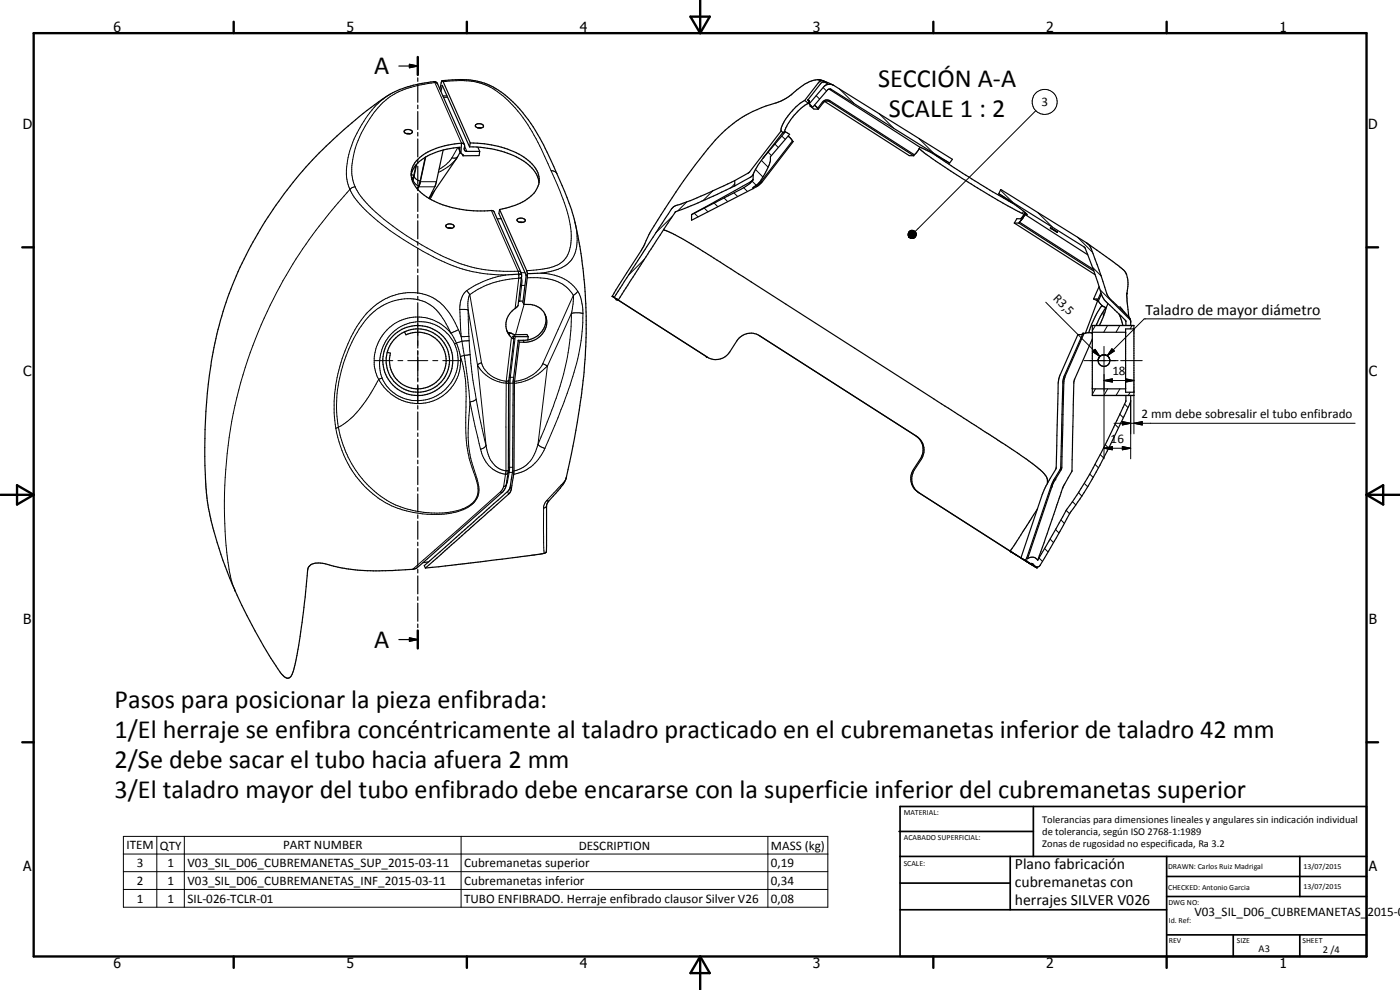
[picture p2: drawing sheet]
<svg xmlns="http://www.w3.org/2000/svg" width="420mm" height="297mm" viewBox="0 0 420 297" stroke-linecap="round" stroke-linejoin="round" font-family="sans-serif">
<g fill="none" stroke="#000" stroke-width=".35">
<path d="M119.7 19.8h5.7M122.9 19.3l2.5 .5-2.5 .5zM125.4 17.1v5.4M121.4 39.2a1.57 1.57 0 0 1 2.4 .5 1.54 1.54 0 0 1-2.5-.3zM125.4 23.4v1M125.4 25.3v5.4M125.4 31.5v1.1M125.4 33.5v5.4M125.4 39.8v1M132.3 27.4l.4-1.8 8.2 18.5M132.7 24.2l-.7 2.5M132.7 24.2l.3 .3 8.1 18.4"/>
<path d="M132.7 24.2a27.8 27.8 0 0 1 12.2 .6 26.5 26.5 0 0 1 12.8 10 71.9 71.9 0 0 1 9.4 17.3 88 88 0 0 1 8.3 33 148.9 148.9 0 0 1-.4 29.1l-.8 6.3a202.5 202.5 0 0 1-4.7 24 31.1 31.1 0 0 1-5.1 6.2l-.4 .9v13.8a2.06 2.06 0 0 1-2 .9l-34.3 4.1M132.9 28.8h1.2M142.8 37.4l.5-.3h.8a.71 .71 0 0 1 .8 .3 .71 .71 0 0 1 0 .8 1.59 1.59 0 0 1-2.2-.5zM143.3 38.4h1.1M234.4 39.3l-9.4 12.3-4.5 2.6M234.4 39.3l.5 .5M235 39.7h.1M235 39.7l-6 7.8M235.7 39.5l1.3 .8-5.8 6.7a10.9 10.9 0 0 1-2.4 6.4l-.7 1.1-2.1 1.8M235.7 39.5l-5.7 6.7a20.9 20.9 0 0 0-4 6.2v1.5M235.7 39.5l-.7 .2M241.5 30.1l1.1 .9"/>
<path d="M241.5 30.1a16.5 16.5 0 0 0-7.1 8.8v.4M242.5 30l.4 .6-.3 .4M242.5 30h.1M242.5 30l.4 .3M242.5 30l.4 .2M242.6 31a16.6 16.6 0 0 0-7.2 8.6M242.9 31.2l4.8-5.5a2.38 2.38 0 0 1 2.6 0l35.5 22.1-.8 1.1M242.9 31.2l.9 1.1 4.6-5.3 .9-.3 35.7 22.2M242.9 30.3v.9M243.1 31.8l1.2 .9 1.3 .1M243.1 31.8h.3M243.2 31.6l-.1 .2"/>
<path d="M244.4 31.6l.7 .5M244.4 31.5l.7 .6M245.1 32.1l.3 .5M245.4 32.6l1.4-2a1.66 1.66 0 0 1 2.3-.4l25.3 16.2M245.4 32.6l.2 .2M245.4 23.9l1.1 .3M245.6 32.8l1.8-2.3 .8-.2 .5 .1 25.5 16.3M246.5 24.2l1.2 .3M246.5 24.2l-.7 .4-4.3 5.5M247.3 24.5l1.1 .6M247.3 24.3a4.8 4.8 0 0 0-4.2 .1l-2.6 1.6a25.8 25.8 0 0 1-6.5 4.5 38 38 0 0 0-21.5 14.1 196.6 196.6 0 0 0-18.2 26.7l-1.9 3.9-7.6 11.8-1 1.9M247.5 30.5h.1"/>
<path d="M247.6 30.5l25.3 16.2h1.3M247.7 24.5a1.49 1.49 0 0 0-1.5 .7l-3.7 4.8M247.7 24.5l2.4 1M248.9 26.8l27.2 17.4M122 40.1h1M124.9 49.5l-.7 3.3-.6 1.1M125.4 41.7v5.4M125.4 47.9v1.1M125.4 49.9v5.4M125.4 56.1v1.1M125.4 58.1v5.4M127.6 47.2l-1.6 7.5-.8 1.9"/>
<path d="M127.8 47.1l-1.8 8.1-.7 1.6M128.7 59.5a35.2 35.2 0 0 0 19.2 3.7l.4 .4 8.2 18.9M133 45l-2.2 10.4-2.1 4.1M137.5 44.2l.6 1.4M138.1 45.5v.1M138.1 45.5l-.1-1.3a20.1 20.1 0 0 0-13.1 5.2l-1 1.5-.5 1.6M138.1 45.6l-1 1.9-8.3 12.1M138.1 45.6l.2 .4M138.3 46l.7 .4v.3M138.5 43l.6 .1 .3 .3M138.5 43l-.2 3M138.5 43a22.3 22.3 0 0 0-12.6 4.3 6.4 6.4 0 0 0 .2 10.3l2.6 1.9"/>
<path d="M138.8 46.4l.2 .3M139.4 43.4l-.1 1.6 .6 .4h4.1M139.4 43.4l-8.1-18.4-.6-.4a31 31 0 0 0-17.1 6 125 125 0 0 0-46.6 62.8 145.8 145.8 0 0 0-5.3 50.9l.1 1.5a81.1 81.1 0 0 0 5.1 22.3 158.2 158.2 0 0 0 17.2 33.6 2.85 2.85 0 0 0 2.5 1.8 2.51 2.51 0 0 0 1.5-2.3 224.3 224.3 0 0 0 4.3-30.5 2.74 2.74 0 0 1 3.3-1.8l1 .1a60.6 60.6 0 0 0 23 2.1l4.2-.3 1.2-.4 25.8-22.8 .7-1.1 1-5.1v-26.4l1.7-13.4M140.9 44.1a28.7 28.7 0 0 1 17.6 5.3 7.9 7.9 0 0 1 3.2 5.5M141.1 42.9l-.2 1.2M141.1 42.9a27.3 27.3 0 0 1 18 5.7 6.5 6.5 0 0 1-.9 11.1 20.7 20.7 0 0 1-8.3 3.2M143.4 44.2l.6 1.2M144 45.4l-.2 1.3h-4.8M220.5 55.8a191.9 191.9 0 0 1-17.9 7.8l-17.1 26.4M220.5 54.2v1.6M220.5 54.2a127.6 127.6 0 0 1-18.2 7.7l-.8 .8-1.8 2.8-15.4 23.8M226 56.3v.3"/>
<path d="M226 53.9a7.6 7.6 0 0 1-3.7 2.9l-14.8 7.6M226 56.6l-18.5 9.5v-1.7M226 53.9l-1.1 .8-17.4 9.7M226 52.4l-.8 .8-4.7 2.6M236.5 40.8l1.3 1.5M237.8 42.3l-9.3 12-1.2 1.2-1.3 .8M237.8 42.3l.3 .2-9.3 12-1.3 1.3-1.5 .8M274.4 46.4l-.2 .3M275.9 44.6l5.5 4.1 11 7.1 7.1 4.3 7.3 4M276.1 44.2l2.7 1.3 6.2 3.4M276.1 44.2l-1.7 2.2M280.4 46.3l13.9 9.1 9.8 5.7"/>
<path d="M299.8 58.1l25.6 16a132 132 0 0 1 5.4 14.8 19.3 19.3 0 0 0 4.4 4.7l2.7 2.7v1.4M299.8 58.1l.5-1.2 25.9 16M299.8 58.1l2.2 1.5a32.2 32.2 0 0 1 6.2 4.8M125.4 64.3v1.1M125.4 66.3v5.4M125.4 72.5v1.1M125.4 74.5v5.3M133.8 67.6a1.71 1.71 0 0 1 2.5 .3 1.57 1.57 0 0 1-2.5 0zM134.4 68.4l1.1 .1M149.9 62.9l-.2 1.2 8.1 18.3M149.9 62.9l8.2 18.3 .2 .9M150.4 65.6l-1.2 .1"/>
<path d="M155.3 65.7a1.55 1.55 0 0 1 2.3 .6 1.46 1.46 0 0 1-2.4-.4zM155.8 66.7h1.1M199.1 69l2.6 1 2.8 1.5 8.9 5.4 88.4 56.6a89.4 89.4 0 0 1 11.2 8.2l1.1 1.6 .3 .5-.1 1.3M304.4 66.9h1.4M304.4 66.9l24.3 15.5M305.8 66.9l22.4 14.4M305.9 66.6l22.2 14.2M305.9 66.6l-.1 .3M306.8 64.1l.5 .2M307.2 63.4l-.4 .7M307.7 64.4l18.8 12.1M307.7 64.4l-1.8 2.2"/>
<path d="M307.7 64.4l.5 .1M307.7 63.8l-1.3 1.8h-1.2l-.8 1.3M307.8 63.9l-1.4 2.3M308.2 64.4v.1M315.3 68.4l2 1.2M315.4 68.5l2 1.2M317.3 69.7h.1M317.4 69.7h.1M326.1 72.9l6.7 4.7a19.9 19.9 0 0 1 5.1 4.3 10.1 10.1 0 0 1 .3 6.3l.6 7M326.2 72.9l.6 .6 .6 1 4.7 13.4a7.1 7.1 0 0 0 2.8 3.5l2 1.9a6.2 6.2 0 0 1 2.3 2.6M121.4 99.6l.4 .9a8.5 8.5 0 0 1 11.9 6 8.5 8.5 0 0 1-8.6 10.2 8.5 8.5 0 0 1-7.9-10.7l-1-.3M125.4 80.7v1.1"/>
<path d="M125.4 82.7v5.4M125.4 88.9v1.1M125.4 90.8v5.5M125.4 97.1v1.1M125.4 99.1v5.3M152.1 99.2l.8 1.1-.2-.5M152.7 99.8l-.1 .3M152.7 99.8l.7 .3v-.2M153.4 99.9v.1M153.4 99.9l1 .5M156.5 82.5l-.9-.2-3.9 .2M156.5 82.5l-1 9.2-.2 .3a6.4 6.4 0 0 0-3.1 7.5 2.67 2.67 0 0 0 2.1 2.1"/>
<path d="M156.9 90.3l-1.3 .3M157.3 91.3a5.9 5.9 0 0 1 6.6 3.7 6.3 6.3 0 0 1-6.6 7.7h-1.4M157.8 82.4l.1 .1M157.9 82.5l-1 8.2 .4 .6M158.3 82.1l-1 9.2M162.4 82l-4.1 .1M163.5 94.2a6.2 6.2 0 0 1-5.9 7.9h-2.1M183.8 88.9h.1M183.8 88.9l.2 .1M183.8 88.9l.6 .4M184.2 89.2l.1 .1M184.3 89.3l1.2 .7"/>
<path d="M184.4 89.3l27.8 17.8a4.9 4.9 0 0 0 6.8-1.5l2.1-3.3a5 5 0 0 1 6.8-1.6M184.9 89.7h.2M185.1 89.7h.1M185.1 89.7l.4 .3M185.2 89.8h.1M185.3 89.9h.1M325.1 99.9l-5.7 13-.4 1.4-.7 26.3-2 3.3-.8 1.8-7.4 21.7M325.1 99.9l-.5 .5h-1.1l-5.4 12.2a10.7 10.7 0 0 0-.6 5.5l-.6 22.5-3 5.2-1.1 2.6-6.4 19M325.1 99.9l.2 .2M327.8 100l-1.3-.2-1.2 .3M327.8 99.7h10M327.8 97.7h12.5v21h-12.5z"/>
<path d="M328.2 89.7l1.4 .6M328.2 89.7h1.1v.5M329.3 90.2l.3 .1M329.4 90.3l-3.7 9.6M329.6 90.3l1.1 1.4M329.8 86l-1.6 3.7M330.4 87.8l-1.1 2.4M330.5 88.3l-.9 2M330.7 91.7l-2.1 3.4-1.9 4.7M330.7 91.7l1.3 .6M331 93.7l.2 1.1M331.9 92.3l-1.2 1.9-1.7 3.5"/>
<path d="M332 92.3l-.9 2.7-1.2 2.7M332.5 91.1l-.5 1.2M335.8 94.2l1.2 3.5M336.1 92l2.7 3.1M338.8 95.1l.4 .8M339.2 95.9l.1 .6M339.3 96.5v1.2M340.3 98.7h-2.5v19h2.5M125.4 105.3v1M125.4 107.2v5.4M125.4 113.5v1.1M125.4 115.4v5.4"/>
<path d="M154.4 100.4l.2 .6M154.4 100.4h3.7l.4 .6M154.6 101l-.6-.1 .3 .7M154.6 101h3.9M155.5 102.1l.4 .6M155.5 102.1a83.4 83.4 0 0 0-1.5 19.4l-.1 19.8-1 5.4-.4 .7-25.2 22.3 .4 .7M155.9 102.7l-1.5 11.9-.1 26.7-1.1 6.1-.6 .9-24.9 22.1M158.5 101l-.1 1M212 107l.3 .2M227.8 100.6l47.3 30.3a4.9 4.9 0 0 1 1.4 6.9l-2.1 3.2a5.1 5.1 0 0 0 1.1 6.7l27.7 17.7M325.3 100.1l-5.9 13.7-.8 26.9-2.7 4.6-7.5 22.3M327.8 116.7h10"/>
<path d="M327.8 101.7l-5.5 12.9-.7 26.9a35.8 35.8 0 0 0-4.8 11.3l-5.4 15.3M330.8 106.6h-.1M337.9 118.7a4.7 4.7 0 0 1-.9 3.6l-.9 1.9a152.2 152.2 0 0 1-16.2 29.1l-8.5 14.8M339.3 118.7v1.9l-2.9 6.3a173.7 173.7 0 0 1-12.3 22.8 52.5 52.5 0 0 0-6 9.8l-6 10.2-.8 .4M125.4 121.7v1M125.4 123.6v5.4M125.4 129.9v1M125.4 131.8v5.4M125.4 138.1v1M125.4 140v5.4M274.9 130.8a4.9 4.9 0 0 1 1.4 6.8l-2.2 3.2a4.9 4.9 0 0 0 1.1 6.6M125.4 146.3v1"/>
<path d="M125.4 148.2v5.4M125.4 154.5v1M125.4 156.4v5.4M275.4 147.6l.4 .3M311.4 152.7l-8.2 12.7M125.4 162.7v1M125.4 164.6v5.4M125.4 170.9v1M125.4 172.8v5.4M125.4 179.1v1M128.6 168.6l-1.7 .2M303 165.3l.2 .1"/>
<path d="M303.2 165.4l.3 .2M303.5 165.6l.4 .3M303.5 165.6h.1M303.9 165.9l.4 .2M303.9 165.9l.5 .3M304.3 166.1l.2 .1M304.4 166.2h.1M304.5 166.2l.7 .4M304.5 166.2l.2 .2M304.8 166.4l.2 .1M305 166.5h.1M305 166.5l.1 .1"/>
<path d="M305.2 166.6l.2 .2M305.4 166.8l.4 .2M305.8 167l1.1 .8M305.8 167l1.9 1.2M306.4 167.4l3 1.9M306.4 167.4l1.3 .8M307 167.8l2.1 1.3h.8l1 1h.4M307.7 168.2l.2 .2M307.9 168.4l.8 .4M307.9 168.4l.6 .3M308.1 167.4l-.4 .8M308.1 167.4l.3 .2"/>
<path d="M308.4 167.6a2.09 2.09 0 0 1 3 .5M308.6 168.8l.8 .5M308.7 168.8l.3 .3M309.4 169.3l.4 .3M309.4 169.3l.4 .2M309.8 169.5l.3 .2M309.8 169.6l1.1 .6M310.1 169.7l1.1 .7 .1-.3M310.2 169.4l-.1 .3M119.7 191.9h5.7M122.9 191.4l2.5 .5-2.5 .5zM125.4 181v5.4"/>
<path d="M125.4 187.2v1.1M125.4 189.2v5.4"/>
<circle cx="125.4" cy="108.2" r="9.5"/>
<circle cx="125.4" cy="108.2" r="10.5"/>
<circle cx="331.3" cy="108.2" r="1.73"/>
</g>
<g fill="none" stroke="#000" stroke-width=".3">
<path d="M117.1 28.2a30.7 30.7 0 0 0-12.6 19.1 14 14 0 0 0 .5 9.5M130.2 24.5l.3 .3M130.5 24.8l8 18.2M130.5 24.8h.4l.4 .4M130.5 24.8l-1.1 .1a25.5 25.5 0 0 0-13.5 5.1 30.8 30.8 0 0 0-10.3 21.9 14.2 14.2 0 0 0 5 9.7 85.2 85.2 0 0 0 27.8 17.6 42.2 42.2 0 0 0 12.7 2.2h4.4M132.8 25.7l-.1 .1M133 24.5l5-.3a18.8 18.8 0 0 1 15.2 6.7 57.3 57.3 0 0 1 11.3 18.2l.9 2.1M133.1 29.2h1.3M242.9 31.1l1 1.1M244.9 28.7l1.1 1M247 26.3l1.1 1M251.9 26.7l4.4 4.3"/>
<path d="M263.8 34.1l4.4 4.4M310.9 33.2l-36.3 36.3M105 56.8a24.2 24.2 0 0 0 7.2 8.5 84.5 84.5 0 0 0 27.7 15.7l5.2 1.1 6.6 .4-.8 .2a27.8 27.8 0 0 0-10.8 4.5M105 56.8a137.8 137.8 0 0 0-36.6 112l.9 4.8 1.2 3.4M106.6 56l-.9 .3-.7 .5M123.4 52.5l.8 .1M123.5 53.3h.4M124 53.8l.7 1.4 .9 .6M124.3 53l.6 .8 1.2 .5M124.3 53l-.5 1.3M125.1 49.2l-.8 3.8M125.7 56h4.8"/>
<path d="M126.1 54.5h4.9M129.6 58.4h.2M129.8 58.4l-.7 1.3M130.5 57.1l-.7 1.3M135.6 47.4a10.8 10.8 0 0 1-3.8 3.4M137.1 47.5a13.7 13.7 0 0 1-5.5 4.2M137.4 47l-.5 .4h-1.3M137.4 44.2l-1.8 3.2M137.8 44.2l.2 .4M139.4 43.9l.7 1.5M165.4 51.2l2.8 6.5a31.6 31.6 0 0 1 3 16 7.7 7.7 0 0 1-7.3 6.9l-5.8 .6M165.4 51.2l1 .2 .7 .7"/>
<path d="M213.9 57.3l-3 2.9M217.3 59.4l1.1 1.1M220.2 57.9l1.2 1.1M220.5 55.2l-1.2 1.2M223.2 56.3l1.1 1.1M225.7 54.4l1.3 1.2M226.7 50.8l2.3 2.3M228.5 48.1l2 2.1M230.5 45.6l1 1.1M232.6 43.2l1 1.1M234.6 40.8l1.1 1M275.7 41.5l4.4 4.4"/>
<path d="M300.3 57.1l3.6 3.6M147.5 63.2l8 18.2M172.5 66.6a14.8 14.8 0 0 1-.7 10.9 12 12 0 0 1-8.3 4.3l-1.1 .2a13.5 13.5 0 0 1 11 5.4M193.4 77.8l-4.8 4.7M201.8 64.9l-5 5M206.1 60.6l-2.7 2.7M208.4 64l1.1 1.1M211.4 62.4l1.1 1.1M214.3 60.9l1.1 1.1M272.5 70.2l.4 1zM272.5 70.5l.4 .7zM272.6 70l.3 1.2z"/>
<path d="M272.6 70.7l.3 .5zM272.7 69.7l.2 1.5-.3-1.2zM272.7 71l.2 .2zM272.8 69.5l.2-.2-.1 1.9zM272.8 69.5l.1 1.7zM272.9 71.2l.4 .3zM272.9 71.2l.7 .3zM272.9 71.2l1 .3zM272.9 71.2l1.2 .3zM272.9 71.2l1.5 .2zM272.9 71.2h1.7l-.2 .2zM272.9 71.2l1.9-.2-.2 .2z"/>
<path d="M272.9 71.2l2-.4-.1 .2zM272.9 71.2l2.1-.6-.1 .2zM272.9 71.2l2.1-.9v.3zM272.9 71.2l2.1-1.2v.3zM272.9 71.2l2-1.4 .1 .2zM272.9 71.2l1.8-1.7 .2 .3zM273 69.3l.3-.1-.4 2zM273.3 69.2l.2-.1-.6 2.1zM273.5 69.1h.3l-.9 2.1zM273.8 69.1h.3l-1.2 2.1zM274.1 69.1l.2 .1-1.4 2zM274.3 69.2l.2 .1-1.6 1.9z"/>
<path d="M274.5 69.3l.2 .2-1.8 1.7zM311.4 63.8l4.4 4.3M323.4 71.2l4.5 4.5M125.4 95.2v5.5M135.3 99.9a23.6 23.6 0 0 0-4.5-7 12.7 12.7 0 0 0-14-2.1l-.9 .3a20.6 20.6 0 0 0-9.8 10.5 42.7 42.7 0 0 0-4.6 26.6M135.3 99.9l1.7 3.1M135.3 99.9a13 13 0 0 0-15.7-3.4 13 13 0 0 0-7 14.5l1.1 2.8M137.6 98.9a17.7 17.7 0 0 0-8.9-10.1 15.7 15.7 0 0 0-12 .4 23.9 23.9 0 0 0-11.8 12.9 45.8 45.8 0 0 0-4.1 26.4M137.6 98.9l.8 2.1M137.6 98.9l-2.3 1M138 92.8l.4 8.2M138 92.8l2.5 .2"/>
<path d="M140.1 87.2a7 7 0 0 0-2.1 5.6M140.1 87.2l.9 1.2M140.5 93l.2 7.9M140.5 93l2.8 16.6M141 88.4l-.5 2.1v2.5M141 88.4l3.5 20.5M155.5 81.4l.6 .1 .3 .3M155.5 81.4l.2 2.1M155.7 83.5l-1.1 9.1M155.7 83.5a26.5 26.5 0 0 0-14.7 4.9M156.4 81.8h1.2M156.5 83l.1 1.9-.6 5.4"/>
<path d="M156.5 83.2l-.8 .3M157.3 91.3l-2.6 9.1M157.5 85.6l-1.3 .1M158.2 83.4a16.6 16.6 0 0 1 11.8 2.7l2.1 2.5M171.5 94l2.4-.1 1.1 .2M171.5 94a80.6 80.6 0 0 1-6.3 30.2l-3.8 9.2M171.5 94l-7.2 15.9M172.1 88.6l-.1 2.6-.5 2.8M172.1 88.6l-9.2 20.5M173.4 87.4l-1.3 1.2M173.4 87.4a14.2 14.2 0 0 1 1.6 6.7M175 94.1a74.7 74.7 0 0 1-6.1 27.7l-5.4 12.7"/>
<path d="M313.8 90.7l16.3 16.3M327.9 80.2l2.6 2.6M328.7 97.7l-.9 1.6M330.1 87l9.1 9.1M332.4 97.7l-1.2 2M336.1 97.7l-1.2 2M339.8 97.7l-.6 1M396.3 95.7h-52.9l-11.1 11M112.4 108.2h5.5M113.7 113.8a35 35 0 0 1-11.4 14l-.8 .4M114.7 113.4l-1 .4M117.2 100.5a11.7 11.7 0 0 1 17.8 .5 11.7 11.7 0 0 1-3.5 17.5 11.6 11.6 0 0 1-17.3-6.7 13.6 13.6 0 0 1 2.2-10.5z"/>
<path d="M119.4 108.2h1.5M122.4 108.2h6M125.4 102.2v1.5M125.4 105.2v6M125.4 112.7v1.5M125.4 115.7v5.5M129.9 108.2h1.5M132.9 108.2h5.5M137 103l1.2 4M137 103l-.6 .2M138.2 107l.9 3.7a40.8 40.8 0 0 1 .8 11.4 47.2 47.2 0 0 0 1.3 16.8l.5 1.4a16.6 16.6 0 0 1 1.8 7.3 6.5 6.5 0 0 1-5 5.2 28.4 28.4 0 0 1-33.7-15l-1.8-4.2-1.5-5.4M138.2 107a12.9 12.9 0 0 1-8.8 13.5 12.9 12.9 0 0 1-15.2-5.7l-.5-1"/>
<path d="M138.4 101l.9 5.6M139.3 106.6l1.7 14M139.3 106.6l-1.1 .4M140.7 100.9l-2.3 .1M140.7 100.9l.1 1.3M140.8 102.2l-2.2 .2-1.6 .6M140.8 102.2l.3 4.2M141.1 106.4l.7 6.8 1.1 6.6M141.1 106.4l-1.8 .2M142.9 119.8l-.9 .6-1 .2M142.9 119.8l3 13.8M143.3 109.6a11.1 11.1 0 0 0 8.6 5.4"/>
<path d="M143.3 109.6l2.6 24M144.5 108.9a8.4 8.4 0 0 0 7.4 5.5M144.5 108.9l-.9 .4-.3 .3M151.9 115h2.1M151.9 114.4v.6M151.9 115l-.2 27.3M152.6 115h.1M152.7 100.1v.1M152.7 114.1l-.2 .2-.6 .1M153.2 113.2h-.4M153.2 113.2h.9M153.2 113.2l-.3 27.4-.6 4.1-.4 1-.7 .2"/>
<path d="M153.5 101.3l-1.6 13.1M154.6 101l-1.4 12.2M157 102.1l.3 .6M162.9 109.1a11 11 0 0 1-8.5 5.3M162.9 109.1l1.4 .8M164.3 109.9l-.2 .1a18.9 18.9 0 0 1-6.3 4.3l-3.4 .7M164.3 109.9l-2.9 23.5M325.3 108.2h10.3M327.9 105.5l.8-.7 1.4 2.2zM328.7 104.8l1.4 2.2-2.2-1.5zM328.7 116.7l-.9 1.6M331.3 114.2l2.5-.5v.9z"/>
<path d="M331.3 114.2h9M331.3 103.9v33.8M332.4 116.7l-1.1 2M333.7 104.6l.7 .7-2.1 1.4zM336.1 116.7l-1.2 2M336.3 108.2h6.5M337.8 113.7l2.5 .5-2.5 .4zM339.2 117.7l-.6 1M340.3 118.7v11.5M101.5 128.2l-.7 .3M141 120.6l3.2 14.2M141 120.6a65.6 65.6 0 0 0 0 15.8l2.2 7.2a6.6 6.6 0 0 1-1.1 7.4 16.1 16.1 0 0 1-10.3 3.3 29.2 29.2 0 0 1-18.4-4.9l-2-1.7a28 28 0 0 1-5.7-6.4 34.6 34.6 0 0 1-4.9-12.8"/>
<path d="M144.2 134.8a8.9 8.9 0 0 0 7.5 7.5M145.9 133.6a8.3 8.3 0 0 0 4.7 7.4l2 .3M145.9 133.6l-.6 .7-1.1 .5M161.4 133.4l.9 .7 1.2 .4M161.4 133.4a10.1 10.1 0 0 1-5.2 7.2l-1.9 .7M163.5 134.5a12.5 12.5 0 0 1-9.3 7.8M328.6 139.3l1.1 1.1M330.2 136.4l1 1M331.3 134.5l2.5-.5v1zM331.3 134.5h8M331.7 133.4l1 1.1M334.3 127h72.4"/>
<path d="M334.6 127.3l1.1 1.1M336.1 124.3l1 1M336.8 126.5l2.5 .5-2.5 .5zM336.8 134l2.5 .5-2.5 .5zM337.5 121.2l1 1.1M339.3 120.2v17.5M340.3 127l2.5-.5v1zM150.2 147.6l.5 .2M150.2 147.6l-26.3 23.2M151.2 145.9l-.4 .9-.6 .8M151.7 142.3l-.5 3.6M152.3 147.5l.3 .8"/>
<path d="M152.3 144.3h-.2M152.5 141.9l-.3 .3-.5 .1M152.6 140.2h1.3M153.1 146.1l.3 .8M153.8 141.7l-1.3 .1M163.1 152.4l.2 13.6M164 151.8l-.4 .5-.5 .1M164.1 150.2l-.8 1.4-.2 .8M164.1 150.2l.6 .2M170 143.3a6.6 6.6 0 0 1-2.2 2.9l-3.7 4M316.8 158.9l1 1M318.4 156l1 1.1"/>
<path d="M320 153.1l1 1.1M321.8 150.5l1.1 1M323.7 147.8l1 1M325.4 145l1 1M327.1 142.2l1 1.1M307.8 167.9l1.1 1.1M311.8 167.4l1.1 1M313.5 164.6l1 1M315.2 161.8l1 1M37 251h211.4v21.2h-211.4zM37 256.2h211.4M47.1 251v21.2"/>
<path d="M55.3 251v21.2M138.4 251v21.2M230.5 251v21.2M37 261.5h211.4M37 266.9h211.4"/>
<circle cx="313.5" cy="30.6" r="3.8"/>
</g>
<g fill="#000">
<circle cx="235" cy="39.7" r=".18"/>
<circle cx="247.3" cy="24.5" r=".18"/>
<circle cx="247.7" cy="24.5" r=".18"/>
<circle cx="315.2" cy="68.4" r=".18"/>
<circle cx="152.7" cy="99.9" r=".18"/>
<circle cx="155.6" cy="82.3" r=".18"/>
<circle cx="184.9" cy="89.7" r=".18"/>
<circle cx="185" cy="89.7" r=".18"/>
<circle cx="327.8" cy="99.7" r=".18"/>
<circle cx="337.8" cy="99.7" r=".18"/>
<circle cx="338.2" cy="87.9" r=".18"/>
<circle cx="339.3" cy="96.5" r=".18"/>
<circle cx="212" cy="107" r=".18"/>
<circle cx="315.8" cy="145.8" r=".18"/>
<circle cx="316.8" cy="143.7" r=".18"/>
<circle cx="70.5" cy="177" r=".18"/>
<circle cx="303.4" cy="165.5" r=".18"/>
</g>
<g fill="none" stroke="#000" stroke-width=".71">
<path d="M10.1 9.9h400v277.1h-400zM70.1 6.5v3.4M125.4 17.1v5.4M140.1 6.5v3.4M207.2 5h5.8l-2.9 4.9zM210.1 0v9.9M280.1 6.5v3.4M350.1 6.5v3.4M6.7 74.2h3.4M410.1 74.2h3.5M.1 148.5h10M5.1 145.6l5 2.9-5 2.9z"/>
<path d="M410.1 148.5h10M410.1 148.5l5-2.9v5.8zM125.4 189.2v5.4M6.7 222.7h3.4M410.1 222.7h3.5M70.1 287v3.4M140.1 287v3.4M210.1 287v10M210.1 287l2.9 5h-5.8zM280.1 287v3.4M350.1 287v3.4"/>
</g>
<g fill="none" stroke="#000" stroke-width=".51">
<path d="M269.8 249.5h40.3M270.1 242h140v45h-140zM270.1 257h140M303.2 257v16M310.1 242v15M350.1 257v30M390.1 257v12M270.1 265h33.1M270.1 273h80M350.1 269h60M350.1 263h60M350.1 280.5h60"/>
<path d="M370.1 280.5v6.5M390.1 280.5v6.5"/>
</g>
<g fill="#000">
<path d="M122.9 19.3l2.5 .5-2.5 .5zM272.9 71.2l.4 .3zM272.9 71.2l.7 .3zM272.9 71.2l1 .3zM272.9 71.2l1.2 .3zM272.9 71.2l1.5 .2zM272.9 71.2h1.7l-.2 .2zM272.9 71.2l1.9-.2-.2 .2zM272.9 71.2l2.1-.6-.1 .2zM272.9 71.2l2.1-.9v.3zM272.9 71.2l2.1-1.2v.3zM272.9 71.2l2-1.4 .1 .2z"/>
<path d="M272.9 71.2l1.8-1.7 .2 .3zM274.5 69.3l.2 .2-1.8 1.7zM274.3 69.2l.2 .1-1.6 1.9zM274.1 69.1l.2 .1-1.4 2zM273.8 69.1h.3l-1.2 2.1zM273.5 69.1h.3l-.9 2.1zM273.3 69.2l.2-.1-.6 2.1zM272.8 69.5l.2-.2-.1 1.9zM272.8 69.5l.1 1.7zM272.7 69.7l.2 1.5-.3-1.2zM272.6 70l.3 1.2zM272.5 70.2l.4 1z"/>
<path d="M272.5 70.5l.4 .7zM272.6 70.7l.3 .5zM272.7 71l.2 .2zM328.7 104.8l1.4 2.2-2.2-1.5zM333.7 104.6l.7 .7-2.1 1.4zM331.3 114.2l2.5-.5v.9zM337.8 113.7l2.5 .5-2.5 .4zM331.3 134.5l2.5-.5v1zM336.8 126.5l2.5 .5-2.5 .5zM336.8 134l2.5 .5-2.5 .5zM340.3 127l2.5-.5v1zM122.9 191.4l2.5 .5-2.5 .5z"/>
</g>
<path d="M272.9 71h2M273.1 69.2v2" fill="none" stroke="#000" stroke-width=".38"/>
<g font-size="7.9">
<text x="112.3" y="22.3">A</text>
<text x="263.5" y="26">SECCIÓN A-A</text>
<text x="266.8" y="35">SCALE 1 : 2</text>
<text x="112.3" y="194.4">A</text>
<text x="34.4" y="212.3">Pasos para posicionar la pieza enfibrada:</text>
<text x="34.4" y="221.4">1/El herraje se enfibra concéntricamente al taladro practicado en el cubremanetas inferior de taladro 42 mm</text>
<text x="34.4" y="230.3">2/Se debe sacar el tubo hacia afuera 2 mm</text>
<text x="34.4" y="239.3">3/El taladro mayor del tubo enfibrado debe encararse con la superficie inferior del cubremanetas superior</text>
</g>
<g font-size="4.7">
<text x="343.7" y="94.5">Taladro de mayor diámetro</text>
<text x="304.6" y="260.8">Plano fabricación</text>
<text x="304.6" y="266.2">cubremanetas con</text>
<text x="304.6" y="271.6">herrajes SILVER V026</text>
</g>
<g font-size="4.2">
<text x="34" y="9.6">6</text>
<text x="104" y="9.6">5</text>
<text x="174" y="9.6">4</text>
<text x="244" y="9.6">3</text>
<text x="314" y="9.6">2</text>
<text x="384" y="9.6">1</text>
<text x="6.8" y="38.7">D</text>
<text x="410.6" y="38.7">D</text>
<text x="7" y="112.9">C</text>
<text x="410.8" y="112.9">C</text>
<text x="7" y="187.1">B</text>
<text x="410.8" y="187.1">B</text>
<text x="7" y="261.4">A</text>
<text x="410.8" y="261.4">A</text>
<text x="34" y="290.4">6</text>
<text x="104" y="290.4">5</text>
<text x="174" y="290.4">4</text>
<text x="244" y="290.4">3</text>
<text x="314" y="290.4">2</text>
<text x="384" y="290.4">1</text>
</g>
<g font-size="3.9">
<text x="312.5" y="31.9">3</text>
<text x="315.8" y="89.8" transform="rotate(45 315.8 89.8)">R3,5</text>
<text x="333.8" y="112.6">18</text>
<text x="342.6" y="125.5">2 mm debe sobresalir el tubo enfibrado</text>
<text x="333.3" y="133">16</text>
<text x="38" y="254.8">ITEM</text>
<text x="48" y="254.9">QTY</text>
<text x="85" y="254.8">PART NUMBER</text>
<text x="173.7" y="254.9">DESCRIPTION</text>
<text x="231.4" y="255">MASS (kg)</text>
<text x="41.1" y="260.2">3</text>
<text x="50.2" y="260.2">1</text>
<text x="56.2" y="260.2">V03_SIL_D06_CUBREMANETAS_SUP_2015-03-11</text>
<text x="139.3" y="260.3">Cubremanetas superior</text>
<text x="231.4" y="260.2">0,19</text>
<text x="41.1" y="265.5">2</text>
<text x="50.2" y="265.5">1</text>
<text x="56.2" y="265.5">V03_SIL_D06_CUBREMANETAS_INF_2015-03-11</text>
<text x="139.3" y="265.6">Cubremanetas inferior</text>
<text x="231.4" y="265.5">0,34</text>
<text x="41.1" y="270.8">1</text>
<text x="50.2" y="270.8">1</text>
<text x="56.2" y="270.8">SIL-026-TCLR-01</text>
<text x="139.3" y="270.9">TUBO ENFIBRADO. Herraje enfibrado clausor Silver V26</text>
<text x="231.4" y="270.8">0,08</text>
<text x="358.5" y="275">V03_SIL_D06_CUBREMANETAS_2015-0</text>
</g>
<g font-size="3.1">
<text x="312.7" y="246.8">Tolerancias para dimensiones lineales y angulares sin indicación individual</text>
<text x="312.7" y="250.4">de tolerancia, según ISO 2768-1:1989</text>
<text x="312.7" y="254">Zonas de rugosidad no especificada, Ra 3.2</text>
<text x="377.7" y="285.6">A3</text>
<text x="397" y="285.9">2 /4</text>
</g>
<g font-size="2.4">
<text x="271.2" y="244.4">MATERIAL:</text>
<text x="271.3" y="252">ACABADO SUPERFICIAL:</text>
<text x="271.2" y="259.7">SCALE:</text>
<text x="350.6" y="260.8">DRAWN: Carlos Ruiz Madrigal</text>
<text x="391.2" y="260.6">13/07/2015</text>
<text x="350.6" y="267">CHECKED: Antonio Garcia</text>
<text x="391.2" y="266.7">13/07/2015</text>
<text x="350.6" y="271.4">DWG NO:</text>
<text x="350.8" y="276.9">Id. Ref:</text>
<text x="350.8" y="282.8">REV</text>
<text x="371.2" y="282.9">SIZE</text>
<text x="390.9" y="282.9">SHEET</text>
</g>
</svg>
